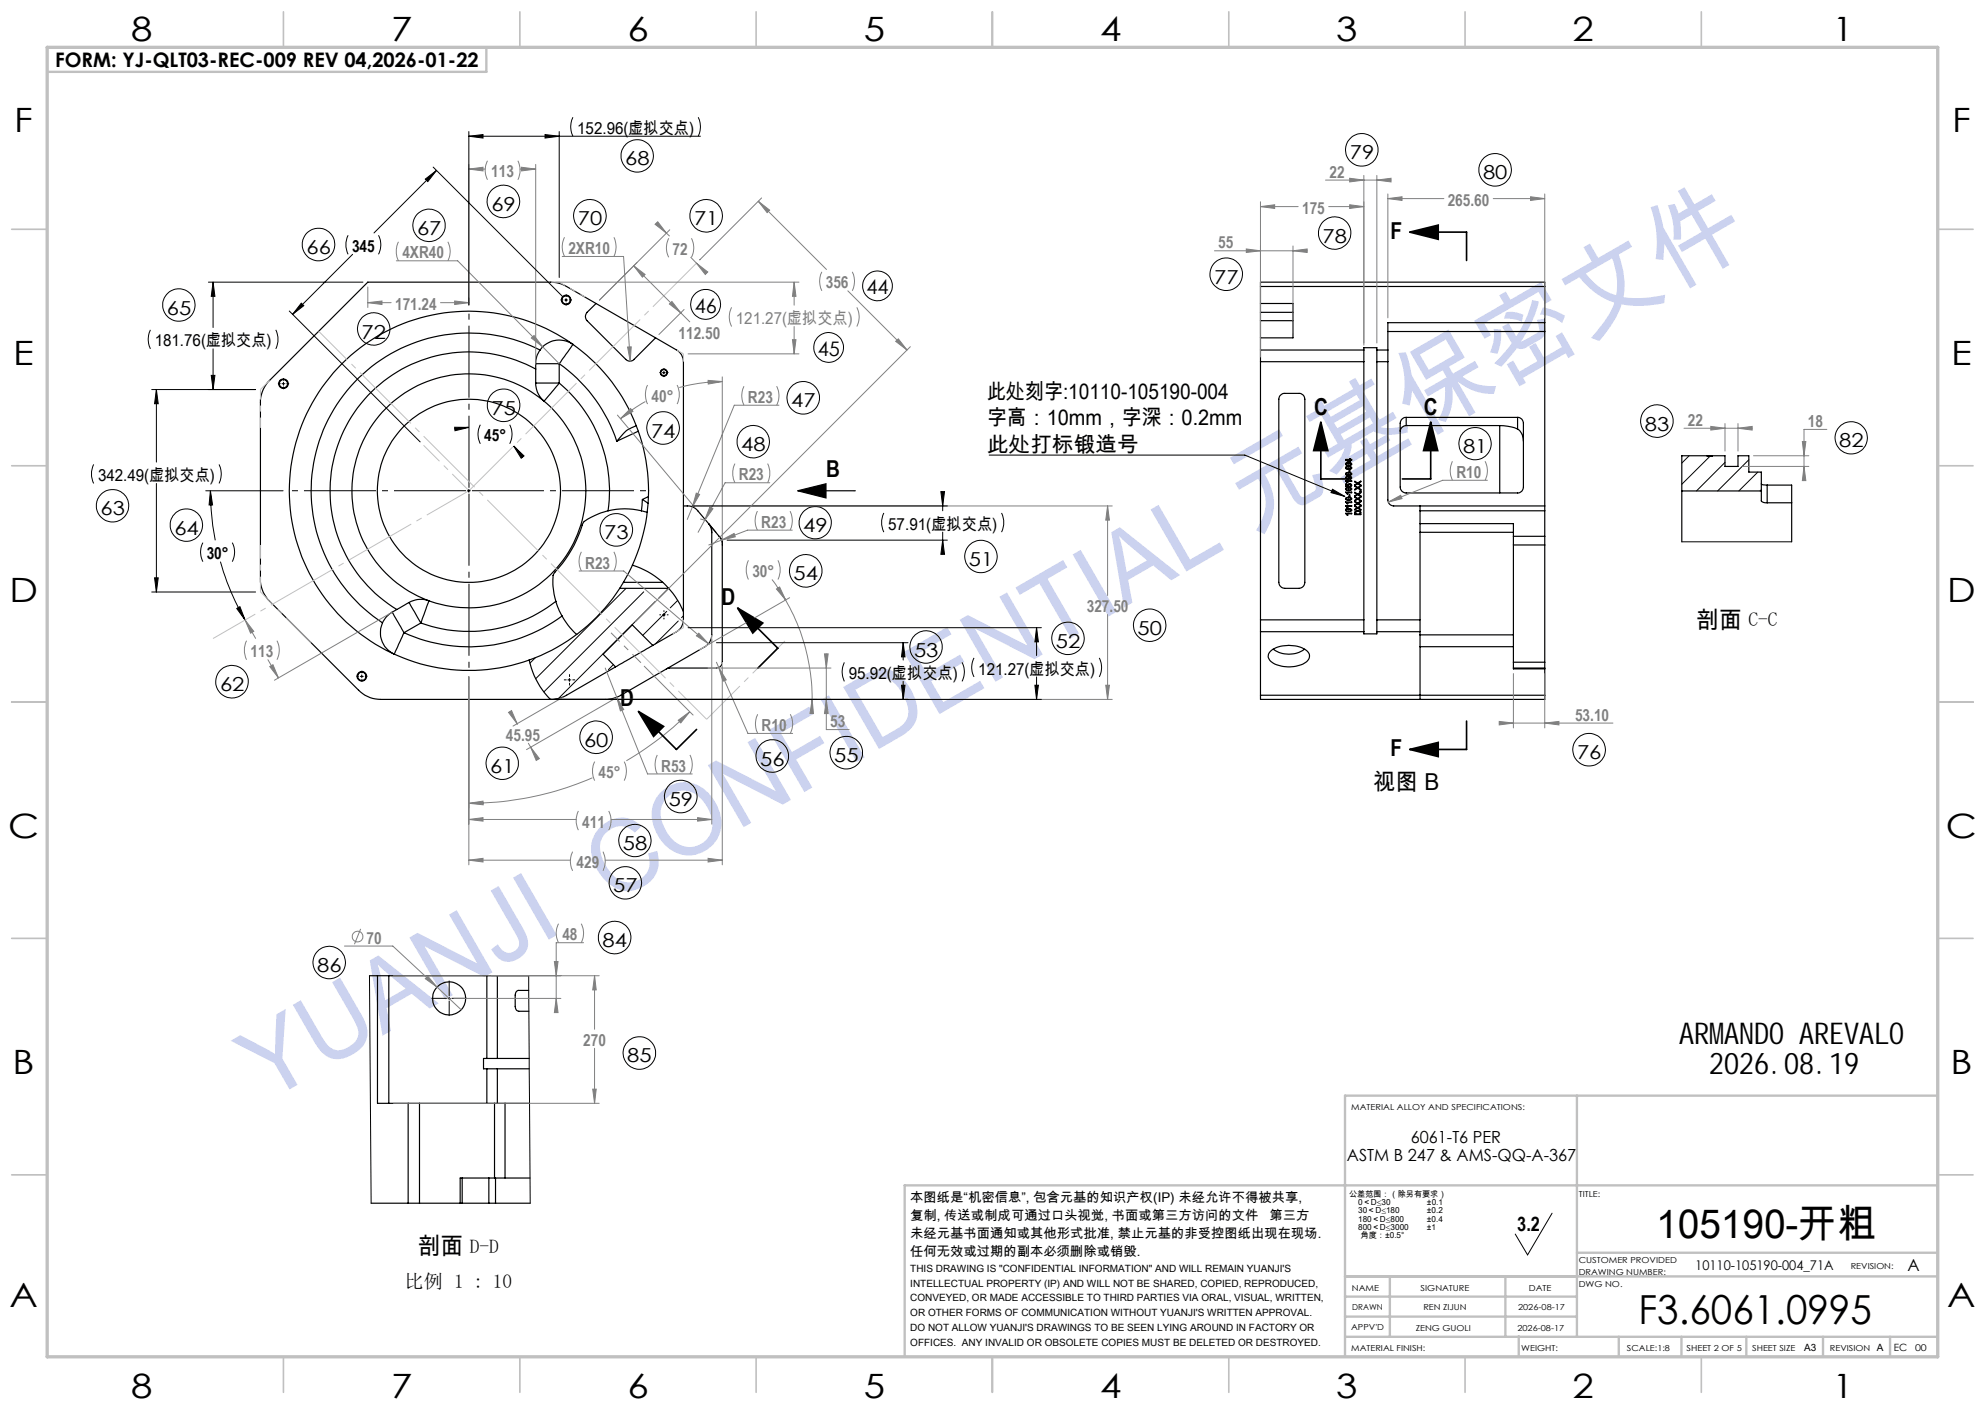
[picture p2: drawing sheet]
<svg xmlns="http://www.w3.org/2000/svg" width="420mm" height="297mm" viewBox="0 0 420 297" stroke-linecap="round" stroke-linejoin="round" font-family="sans-serif">
<g fill="none" stroke="#c0c0c0" stroke-width=".35">
<path d="M60 2.5v7.5M110 2.5v7.5M160 2.5v7.5M210 2.5v7.5M260 2.5v7.5M310 2.5v7.5M360 2.5v7.5M2.5 48.5h7.5M410 48.5h7.5M2.5 98.5h7.5M410 98.5h7.5M2.5 148.5h7.5"/>
<path d="M410 148.5h7.5M2.5 198.5h7.5M410 198.5h7.5M2.5 248.5h7.5M410 248.5h7.5M60 287v7.5M110 287v7.5M160 287v7.5M210 287v7.5M260 287v7.5M310 287v7.5M360 287v7.5"/>
</g>
<g fill="none" stroke="#c0c0c0" stroke-width=".5">
<path d="M102.9 10v5.2h-92.9M333.7 231.8v51M410 231.8h-125.4v55.2M410 250.8h-218.6v36.2M284.6 278.5h49.1M284.6 274.3h49.1M284.6 270h125.4M294.1 270v12.8M318.5 270v12.5M333.7 265h76.3M284.6 282.8h125.4M321.3 282.7v4.2"/>
<path d="M342.5 282.8v4.2M355.8 282.8v4.2M369.5 282.8v4.2M385.7 282.8v4.2M399.9 282.8v4.2"/>
</g>
<path d="M10 10h400v277h-400z" fill="none" stroke="#c0c0c0" stroke-width=".7"/>
<g fill="none" stroke="#000" stroke-width=".21">
<path d="M90 37.9l2.4-1.8-1.9 2.3zM91.7 35.3l27.4 27.5M92.4 36.1l-13.3 13.2M99.2 28.8l3-.3v.7zM99.2 27.8v36.7M99.2 28.8h49M115.3 28.5l3 .3-3 .4zM118.3 27.8v30.9M121.2 24.8a4.6 4.6 0 0 0 0 4M147.7 24.8a4.6 4.6 0 0 1 0 4M44.1 59.7h32.7M45.1 59.7l.4 3h-.8z"/>
<path d="M45.1 59.7v9.6M73.7 49.8a4.6 4.6 0 0 0 0 4M74.6 53.8l-12.7 12.7M80.1 49.8a4.3 4.3 0 0 1 0 4M31.8 69.8a4.6 4.6 0 0 0 0 4M44.7 79.4h.8l-.4 3zM45.1 73.8v8.6M58.3 69.8a4.6 4.6 0 0 1 0 4M61.2 65.8l27.7 27.7M63.7 64.1l.6 .6-2.4 1.8zM119.5 63.5h.6M119.8 63.1v.7"/>
<path d="M140.2 78.8h.6M140.5 78.5v.6M19.8 98.2a4.6 4.6 0 0 0 0 4.1M32.1 82.4h22M33.1 82.4l.4 3h-.8zM33.1 82.4v15.4M46.4 98.2a4.6 4.6 0 0 1 0 4.1M59.7 81.2h.6M60 80.9v.6M96.2 90.4h3l-2.9 .7zM99.2 90.4l-3 .4M101.6 89.8a4.3 4.3 0 0 0 0 4.1"/>
<path d="M107.8 89.8a4.3 4.3 0 0 1 0 4.1M108.7 94.4l2.2 2-.6 .5zM108.7 94.4l1.9 2.3M209.3 96.3h54.1l21.2 8.7M357.4 96.4l-1.6 1.6M361.9 96.4l-6.1 6M365 97.8l-6 6.1M370 97.3l-6.6 6.6M371.9 99.9l-4 4M33.1 102.3v22.9M42.9 114.8a4.3 4.3 0 0 0 0 4M43.5 103.8h16.4"/>
<path d="M44.5 103.8l.5 3h-.8zM44.5 103.8l.1 2.1a55.5 55.5 0 0 0 .9 8.4M46.6 118.8a52.9 52.9 0 0 0 5.3 12.4M49.1 114.8a4.3 4.3 0 0 1 0 4M98.9 103.8h.6M99.2 103.5v.6M146.4 107h54M153.8 114.3h46.6M187 108.5a4.7 4.7 0 0 0 0 4.1M199.1 104h.7l-.3 3zM199.5 114.3l.3 3h-.7zM199.5 104v4.1"/>
<path d="M199.5 112.6v4.7M211.9 108.5a4.7 4.7 0 0 1 0 4.1M281.9 103.5l2.7 1.5-3-.8zM355.8 114.6h23.3M372.7 103.6l-.3 .3M32.1 125.2h22M32.7 122.2h.8l-.4 3zM50.1 128.7l.7-.4 1.1 2.9zM113.3 139.1l-1.2 1.2M132.5 124.5l-19.2 19.1M136.2 125.2l-21.1 21.2M138.6 127.2l-20.5 20.6"/>
<path d="M140.2 130.1h.6M140.5 129.7v.7M141.1 129.3l-5.1 5.1M141.5 124.5l-2.1 2M143.4 127l-1.6 1.6M143.5 131.4l-4.8 4.8M144.6 130.3l-.4 .4M145.6 132.8h74.7M151.6 136h40.5M191.1 136l.4 3h-.8zM191.1 136v3.6M206.1 139.2a4.3 4.3 0 0 0 0 4"/>
<path d="M219.3 132.8l.4 3h-.7zM219.3 132.8v5.9M232.6 139.2a4.3 4.3 0 0 1 0 4M76.2 143.1h.7M76.6 142.8v.6M117.5 148h102.8M120.2 143.8h.6M120.5 143.5v.6M129.8 140.6l-1.1 1.1M178.6 140.1a4.6 4.6 0 0 0 0 4M190.7 145h.8l-.4 3zM191.1 144.1v3.9"/>
<path d="M203.6 140.1a4.3 4.3 0 0 1 0 4M219 145h.7l-.4 3zM219.3 143.2v4.8M78.2 206.4l.3 48.1M94.8 211.2h.5M95 211v.5M111.9 206.4l.3 48.1"/>
<circle cx="134.8" cy="33" r="3.4"/>
<circle cx="288.1" cy="31.7" r="3.4"/>
<circle cx="316.3" cy="35.9" r="3.4"/>
<circle cx="67.4" cy="51.7" r="3.4"/>
<circle cx="90.8" cy="47.7" r="3.4"/>
<circle cx="106.5" cy="42.6" r="3.4"/>
<circle cx="124.8" cy="45.6" r="3.5"/>
<circle cx="149.4" cy="45.6" r="3.4"/>
<circle cx="259.5" cy="58" r="3.4"/>
<circle cx="282.4" cy="49.3" r="3.4"/>
<circle cx="37.9" cy="64.5" r="3.4"/>
<circle cx="79.1" cy="69.6" r="3.4"/>
<circle cx="149.3" cy="64.4" r="3.2"/>
<circle cx="175.3" cy="73.5" r="3.1"/>
<circle cx="185.7" cy="60.5" r="3.1"/>
<circle cx="106.5" cy="85.7" r="3.4"/>
<circle cx="140.3" cy="90.5" r="3.5"/>
<circle cx="159.4" cy="93.4" r="3.4"/>
<circle cx="169.9" cy="84.2" r="3.4"/>
<circle cx="312.1" cy="93.9" r="3.4"/>
<circle cx="350.6" cy="89.1" r="3.4"/>
<circle cx="391.7" cy="92.6" r="3.4"/>
<circle cx="23.8" cy="107" r="3.4"/>
<circle cx="39.4" cy="111.1" r="3.4"/>
<circle cx="130.4" cy="112.1" r="3.4"/>
<circle cx="172.5" cy="110.6" r="3.4"/>
<circle cx="207.6" cy="117.7" r="3.4"/>
<circle cx="170.5" cy="120.7" r="3.4"/>
<circle cx="195.9" cy="136.9" r="3.4"/>
<circle cx="226" cy="135" r="3.4"/>
<circle cx="243.3" cy="132.3" r="3.4"/>
<circle cx="49.1" cy="144.2" r="3.4"/>
<circle cx="126.1" cy="155.9" r="3.4"/>
<circle cx="163.4" cy="159.9" r="3.4"/>
<circle cx="179.1" cy="159.2" r="3.4"/>
<circle cx="336.2" cy="158.6" r="3.5"/>
<circle cx="106.3" cy="161.5" r="3.4"/>
<circle cx="134.3" cy="177.8" r="3.4"/>
<circle cx="144" cy="168.5" r="3.5"/>
<circle cx="130.1" cy="198.3" r="3.4"/>
<circle cx="132.3" cy="186.8" r="3.4"/>
<circle cx="69.7" cy="203.6" r="3.4"/>
<circle cx="135.3" cy="222.8" r="3.4"/>
</g>
<g fill="none" stroke="#000" stroke-width=".25">
<path d="M113.3 78.1a29.4 29.4 0 0 0-39.5 11 29.4 29.4 0 0 0 10.2 39.8M113.3 78.1v2.9M113.3 76.9h5M113.3 76.9v1.2M114.3 74a5 5 0 0 1 6.9-1.2l-2.9 4.1M114.3 74a33.4 33.4 0 0 0-44 13.1 33.4 33.4 0 0 0 10.6 44.7M114.3 74a4.6 4.6 0 0 0-1 2.9M118.3 76.9a32.8 32.8 0 0 1 12.2 16.4M118.3 76.9v4.1M126.1 64.2l-1.9 1.9a1.28 1.28 0 0 0 0 1.7l8.2 8.2a1.2 1.2 0 0 0 1.8 0l4.5-4.5M266.7 74v2.5M266.7 66.1v1.7"/>
<path d="M266.7 60.6v-.9h60.1v.9M266.7 60.6v5.5M266.7 67.8v6.2M266.7 76.5v54.6M266.7 76.5h21.9M266.7 74h21.9M266.7 64.2h6.9v7.3h-6.9M266.7 60.6h60.1M266.7 67.8h6.9M266.7 66.1h6.9M288.6 74v2.5M288.6 74v-.4h2.7v.4"/>
<path d="M288.6 76.5v54.6M291.3 74v2.5M291.3 76.5h2.4M291.3 74h2.4M291.3 76.5v54.6M293.7 74v2.5M293.7 76.5v29.3a1.26 1.26 0 0 0 1.2 1.2h31.9M293.7 70.1h33.1M326.8 68.3v1.8M326.8 60.6v7.7M326.8 70.1v36.9M326.8 68.3h-33.1v5.7"/>
<path d="M113.3 81a4.4 4.4 0 0 0 1.9 3.8l3.1-3.8M113.3 81h5M118.3 81a29.7 29.7 0 0 1 10.4 27.1M134.6 90l-.1 .1a7.4 7.4 0 0 0-3.5 2.7l-.5 .5M135 91.2l-4.5 2.1M271 83.6l.6-.4h3.2a1.21 1.21 0 0 1 1.3 1.3v38.7a1.26 1.26 0 0 1-1.3 1.3h-2.9a1.33 1.33 0 0 1-1.3-1.3v-38.7zM284.7 97.2h.8l.2-.2 .3 .3h-.3v.5h-.2l-.8-.5zM284.8 98l.8-.1 .4 .2a.69 .69 0 0 1-.6 .4 .69 .69 0 0 1-.7-.4zM284.8 98.7a.7 .7 0 0 1 1.2 .4 .77 .77 0 0 1-1.3-.2zM284.9 98.8l1 .1a.58 .58 0 0 1-1.1 .1zM284.9 98.1h1a.58 .58 0 0 1-1.1 .1zM285 97.3h.5v.3z"/>
<path d="M285.5 99.4h.1v.4h-.1zM297.5 88.3a1.26 1.26 0 0 0-1.2 1.2v13.5a1.26 1.26 0 0 0 1.2 1.3h23.6a1.21 1.21 0 0 0 1.2-1.3v-13.5a1.21 1.21 0 0 0-1.2-1.2M297.5 90a1.31 1.31 0 0 0-1.2 1.2M297.5 88.3h23.6M297.5 88.3v1.7M297.5 90h19.8M317.3 90l2.5 .3 1.3 .5M317.3 90v14.3M321.1 90.8a2.9 2.9 0 0 1 1.2 2.5M321.1 88.3v2.5M361.2 96.4h.1M361.2 96.4h.3"/>
<path d="M361.5 96.4h.3M361.5 96.4h.1M361.8 96.4h.1M362.1 96.4h.2M362.1 96.4h.1M362.3 96.4h.1M128.7 108.1a11.9 11.9 0 0 0-5.3 2.5 27.7 27.7 0 0 1-6.2 10.8 11.1 11.1 0 0 0 .4 5.8M128.7 108.1a14.9 14.9 0 0 1 7 0M133.8 119.6a38 38 0 0 0-28.2-53.2 38 38 0 0 0-44.3 40.7 38 38 0 0 0 50.7 32.5M133.8 119.6a17.2 17.2 0 0 1 10.8 9.8M133.8 119.6l-1.9 3.6M135.7 108.1l1.2 .3"/>
<path d="M135.9 105.7l1.2 .8M135.9 105.7l-.2 2.4M137.2 105.1l-1.3 .6M144.6 107a3.3 3.3 0 0 1 3 1.1l2.3 2.7M149.9 110.8a2.84 2.84 0 0 1 .7 1.8v21.7a2.89 2.89 0 0 1-1.4 2.5l-17.8 10.3a6.5 6.5 0 0 1-3.3 .9h-47.6a6.4 6.4 0 0 1-4.6-2l-18.9-18.8a6.3 6.3 0 0 1-1.9-4.7v-37.3a6.6 6.6 0 0 1 1.9-4.7l20.8-20.8h38.8a6.8 6.8 0 0 1 3.3 .9l23.3 13.4a2.78 2.78 0 0 1 1.4 2.5v54.6a2.89 2.89 0 0 1-1.4 2.5l-5.1 2.9M149.9 110.8l2.3 2.6a2.55 2.55 0 0 1 .6 1.9v24.8a1.21 1.21 0 0 1-1.2 1.2h-10.1l-.5 .2M168.8 103.8l6-1.5v3zM168.8 103.8h12M180.8 103.8h.1M284.7 101.7h1.3v.1h-1l.2 .3h-.2zM284.7 106.2h1.3v.1h-1l.2 .3h-.2zM284.7 107h1.3v.1h-1l.2 .3h-.2z"/>
<path d="M284.7 108.6l1.3 .1h-1l.2 .3h-.2zM284.7 104.1h1.3v.1h-1l.2 .3h-.2zM284.7 101a.81 .81 0 0 1 1.3 .1l-.3 .3 .2-.4-.5-.1 .1 .1a.39 .39 0 0 1-.4 .4 .39 .39 0 0 1-.4-.4zM284.8 102.4h.1v.4h.3l.1-.4h.6l.1 .4-.4 .2 .3-.3a.29 .29 0 0 0-.3-.3 .29 .29 0 0 0-.3 .3l.1 .3-.6-.1zM284.8 100l.8-.1 .4 .3a.68 .68 0 0 1-.6 .4 .68 .68 0 0 1-.7-.4zM284.8 103.2l.8-.1 .4 .3a.69 .69 0 0 1-.6 .4 .69 .69 0 0 1-.7-.4zM284.8 107.7a.7 .7 0 0 1 1.2 .3 .77 .77 0 0 1-1.3-.2zM284.8 105.3l.8-.1 .4 .2a.69 .69 0 0 1-.6 .5 .69 .69 0 0 1-.7-.5zM284.9 103.4a.59 .59 0 0 1 1 .1l-.9 .1zM284.9 101a.29 .29 0 0 1 .3-.2 .29 .29 0 0 1 .2 .3l-.4 .1zM284.9 100.2l.5-.2 .5 .2a.58 .58 0 0 1-1.1 .1zM284.9 105.4h1a.58 .58 0 0 1-1.1 .1z"/>
<path d="M284.9 107.8h1a.58 .58 0 0 1-1.1 .1zM285.5 104.7h.1v.4h-.1zM286.7 101.8l.6 .4 .6-.4v.1l-.5 .3 .5 .4v.3l-.5 .3 .5 .3v.2l-.6-.4-.6 .3v-.1l.5-.3-.5-.4 .6 .3 .6-.4-.6-.4-.6 .4 .5-.5-.5-.3zM286.7 104.1l.6 .4 .6-.4v.1l-.5 .4 .5 .3v.3l-.5 .3 .5 .4v.2l-.5 .4 .5 .3v.3l-.5 .4 .5 .3v.1l-.6-.4-.6 .4v-.2l.5-.2-.5-.5 .6 .4 .6-.4-.6-.4-.6 .3v-.1l.5-.3-.5-.5 .6 .4 .6-.4-.6-.4-.6 .4 .5-.5-.5-.3v-.1l.6 .3 .6-.3-.6-.5-.6 .4v-.2l.5-.2-.5-.3zM286.8 108.2a.69 .69 0 0 1 .8-.1 .69 .69 0 0 1 .3 .8h-1.2zM286.9 108.2a.52 .52 0 0 1 .6-.1 .52 .52 0 0 1 .3 .6h-1zM287.8 103.9l.1 .1zM300.5 110.8v1.8M300.5 107v1.1M300.5 110.8h19.7v2.6M300.5 108.1v2.7M300.5 112.6v21.7"/>
<path d="M300.5 108.1h26.3M300.5 112.6h19.7M320.2 113.4v1.9M320.2 115.3h6.6M320.2 115.3v24.8M320.2 113.4h6.6M326.8 113.4v1.9M326.8 107v1.1M326.8 108.1v5.3M326.8 115.3v24.8M355.8 103.9v10.7M355.8 103.9h16.9"/>
<path d="M355.8 103.9v-7.5h9.2v2.3h2.7v-2.3h2.3v3.5h2.7v4M372.7 103.9v1.3a.77 .77 0 0 0 .4 1.1l.8 .1M372.7 102.3l.2 .2 1 .1M373.9 106.4h5.2M373.9 102.6v3.8M373.9 102.6h5.2v3.8M379.1 106.4v8.2M80.9 131.8a4.9 4.9 0 0 0 2.5 6.6l2.1-4.6M83 129.5a4.8 4.8 0 0 0-2.1 2.3M83 129.5l2.5 4.3M84 128.9l-1 .6M86.5 127.5a4.5 4.5 0 0 1 4.2-.3l-1.7 4.6"/>
<path d="M86.5 127.5l-2.5 1.4M86.5 127.5l2.5 4.3M89 131.8l-3.5 2M112 139.6a17 17 0 0 0 4.5 8.4M117.6 127.2a29.8 29.8 0 0 1-28.6 4.6M117.6 127.2l.7 2 .6 1.1M118.9 130.3a33.2 33.2 0 0 1-33.4 3.5M118.9 130.3a15.7 15.7 0 0 0 3.1 3.9M131.1 124.5a38.3 38.3 0 0 1-19.1 15.1M131.1 124.5h10.4M131.9 123.2l-.8 1.3M131.9 123.2h8.3"/>
<path d="M138.1 136.5l-7.9 4.6M138.1 136.5l-4.3-4.3-6.2 6.2 2.6 2.7M266.7 131.1v2.5M266.7 131.1h21.9M266.7 133.6v13.5M266.7 133.6h21.9M268.8 137.8a6.8 6.8 0 0 1 7.8 0 1.53 1.53 0 0 1-.6 2.5 6.9 6.9 0 0 1-7.3-.6 1.33 1.33 0 0 1 .1-1.9zM269.4 137.3a5.7 5.7 0 0 0 6.6 0M288.6 131.1v2.5M288.6 133.6v.5h2.7v-.5M291.3 131.1v2.5M291.3 131.1h9.2"/>
<path d="M291.3 133.6h9.2M300.5 134.3v2.5M300.5 136.8v11.2M300.5 136.8h19.7M300.5 134.3h19.7M130.2 141.1l-10.3 6a6.3 6.3 0 0 1-3.3 .9M266.7 147.1v.9h60.1v-.9M266.7 147.1h60.1M320.2 140.1v1.2M320.2 141.3v.2h6.6M320.2 141.3h6.6M320.2 140.1h6.6"/>
<path d="M326.8 140.1v1.2M326.8 141.3v.2M326.8 141.5v5.6M78.2 206.4h1.7M79.9 206.4h2.4M79.9 206.4v27h6.5M82.3 206.4v27M82.3 206.4h20.7M103 206.4h2.2M103 206.4v17.5M105.2 206.4h6.7M105.2 206.4v17.5"/>
<path d="M111.9 209.5h-2.2a.87 .87 0 0 0-.7 1v2.4a.94 .94 0 0 0 .7 1h2.2M86.4 233.4h2.4M86.4 233.4v21.1M88.8 233.4v21.1M88.8 233.4h15.8M103 223.9h2.2M103 226.1h2.2M103 226.1v7.3M103 223.9h-.7v2.2h.7M104.6 233.4h2.3M104.6 233.4v15.8M105.2 223.9h6.8"/>
<path d="M105.2 226.1h6.8M105.2 226.1v7.3M106.9 233.4h5.1M106.9 233.4v15.8M78.5 254.5h7.9M86.4 254.5h2.4M88.8 254.5h8.6M97.4 254.5h.4M97.8 249.2h-.4v5.3M97.8 254.5h5.6M97.8 249.2v5.3M97.8 249.2h5.6"/>
<path d="M103.4 249.2h1.4M103.4 254.5h1.4M103.4 249.2v5.3M104.8 254.5h7.4M104.8 249.2v5.3M104.8 249.2h7.3"/>
<circle cx="119.8" cy="63.4" r=".87"/>
<circle cx="119.8" cy="63.5" r="1"/>
<circle cx="140.5" cy="78.8" r=".75"/>
<circle cx="140.5" cy="78.8" r=".63"/>
<circle cx="60" cy="81.2" r="1"/>
<circle cx="60" cy="81.2" r=".87"/>
<circle cx="99.2" cy="103.8" r="24.8"/>
<circle cx="99.2" cy="103.8" r="19.4"/>
<circle cx="76.5" cy="143.1" r="1"/>
<circle cx="76.6" cy="143.1" r=".88"/>
<circle cx="95" cy="211.2" r="3.5"/>
</g>
<g fill="none" stroke="#808080" stroke-width=".21">
<path d="M99.2 35.8l3-.4v.8zM99.2 34.8v29.7M99.2 35.8h3.5M103.2 34a4.3 4.3 0 0 0 0 4M109.6 34a4.6 4.6 0 0 1 0 4M110 35.8h3.3M110.3 35.4l3 .4-3 .4zM113.3 34.8v42.3M280.5 38.1h13.8M285.6 37.7l3 .4-3 .4zM288.6 37.1v35.9M291.3 38.1l3-.4v.8z"/>
<path d="M291.3 37.1v35.5M83.9 55.2h12.9l18 18.2M84.3 51.1a4.6 4.6 0 0 0 0 4.1M94.8 51.1a4.3 4.3 0 0 1 0 4.1M117.5 59.7h51.6M119 54.3h12.9l1.4 22.1M119.5 50.2a4.4 4.4 0 0 0 0 4.1M129.9 50.2a4.7 4.7 0 0 1 0 4.1M134.1 56.2l2.4 1.9-.6 .5zM134.1 56.2l11.8 11.9M138.6 47.4l.6-.5 1.8 2.4zM138.9 47.2l2.1 2.1"/>
<path d="M141 49.3l.6 .6M141.5 50.4a4.3 4.3 0 0 0 0 4M141.7 48.6l-14.9 14.9M146.2 54.4l1.2 1.3M146.3 50.4a4.3 4.3 0 0 1 0 4M147.4 55.7l2.4 1.8-.6 .6zM147.4 55.7l2.1 2.1M160.4 42.6l2.4 1.8-.5 .6zM160.4 42.6l14.5 14.4M161.1 41.9l-13 13.1M168 59.7l.4 3h-.7zM168 59.7v4.9"/>
<path d="M173.9 57.5a4.6 4.6 0 0 0 0 4M180.3 57.5a4.6 4.6 0 0 1 0 4M257 53.1h19.6M263.7 52.7l3 .4-3 .3zM266.7 43.7l3-.4v.8zM266.7 42.7v32.8M266.7 43.7h8M273.6 53.1l3-.4v.7zM273.6 52v18.5M281.1 43.7h7.5M285.6 43.3l3 .4-3 .4zM293.7 42l3-.4v.8z"/>
<path d="M293.7 41v26.2M293.7 42h11.8M315.9 42h10.9M323.8 41.6l3 .4-3 .4zM326.8 41v26.2M77.8 64l3-.3v.7zM77.8 60.7v4.3M77.8 64h5M93.2 64h6M96.2 63.7l3 .3-3 .4zM112.4 71.5l.6-.5 1.8 2.4zM114.8 73.4l3.5 3.5"/>
<path d="M132.8 73.4h.8l-.3 3zM141.6 64.3l.6-.5 1.8 2.4zM144.7 65.5l-5.3 5.3M145.6 74.9h23.5M152.8 79.7v34.6M154.8 65a4.4 4.4 0 0 0 0 4.1M167.7 71.9h.7l-.4 3zM168 69.1v5.8M179.4 61.5l12.5 12.5M181.3 65a4.4 4.4 0 0 1 0 4.1M189.5 72.2l.6-.5 1.8 2.3zM192.6 73.3l-58.1 58.2"/>
<path d="M130.6 87.8l16.4 19.5M133.4 86.4l.5 .6-2.6 1.6zM136.6 84.9l-3.4 2.2-1.9 1.5M137 81.5a4.6 4.6 0 0 0 0 4M143.3 81.5a4.6 4.6 0 0 1 0 4M149.8 80.5l3 .2-2.9 .5zM152.8 80.7h-.8a32.7 32.7 0 0 0-8.3 1.3M155.5 98.1a4.7 4.7 0 0 0 0 4M157.4 81.7a4.6 4.6 0 0 0 0 4M162.4 98.1a4.7 4.7 0 0 1 0 4M164.3 81.7a4.3 4.3 0 0 1 0 4M164.8 85.7h-9.4l-8.9 21.5"/>
<path d="M307.3 97.6a4.6 4.6 0 0 0 0 4M314.2 97.6a4.3 4.3 0 0 1 0 4M356.3 90.6h14.4M362 90.2l3 .4-3 .4zM365 89.6v5.8M367.7 90.6l3-.4v.8zM367.7 89.6v5.8M368.7 98.7h14M371 96.4h11.7M381.4 93.4h.7l-.4 3zM381.7 98.7l.4 3h-.7zM386.5 90.8h-4.8v10.9"/>
<path d="M123 116.7a4.4 4.4 0 0 0 0 4.1M129.9 116.7a4.4 4.4 0 0 1 0 4.1M146.4 107h88.9M146.5 107.2l-1.1 2.7M147.3 104.3l.7 .3-1.5 2.6zM148.2 109.8l1 .3M149.1 110.1l-1.4 2.5M150.2 107.3l.6 .3-1.7 2.5zM152.6 114.3l2.7-1.4 .3 .7zM158.4 118.5a4.7 4.7 0 0 0 0 4.1M160.3 108.1a4.3 4.3 0 0 0 0 4M162.9 102.1h-9.5l-4.3 8"/>
<path d="M164.6 118.5a4.7 4.7 0 0 1 0 4.1M167.2 108.1a4.6 4.6 0 0 1 0 4M167.6 112.1h-9.4l-8.2 3.2M234.4 107l.3 3h-.7zM234.4 107v19M293.7 106.2l2.7-1.4 .3 .7zM314.7 101.6h-9.4l-11.6 4.6M51.9 131.2l1.8 2.4-.7 .3zM51.9 131.2l2.2 3.8M52.2 135.5a4.6 4.6 0 0 0 0 4.1M56.7 139.6l2.2 3.8M58.6 135.5a4.3 4.3 0 0 1 0 4.1"/>
<path d="M83.1 129.4l-25 14.5M122.5 120.8h9.5l17.9 15.4M147.8 133.9l2.1 2.3-2.5-1.7zM150.6 135.3v39M163.3 122.6l2.9 4.3M164.3 124.6l.7-.4 1.2 2.7zM166.2 126.9a41.9 41.9 0 0 1 5.6 21.1M167.1 126.4l-17.1 9.9M174.4 138.3h.8l-.4 3zM174.8 138.3v16h4.9M234.4 130v18M57.1 141l.6-.4 1.2 2.8z"/>
<path d="M99.2 143.2v39.7M107.6 150.7l.6-.4 1.2 2.8zM107.9 150.5l1.5 2.6M109.4 153.1l.1 .1M111.8 157.2l.5 .9M112.3 158.1l1.8 2.4-.6 .4zM112.3 158.1l1.5 2.6M117.5 148h117.8M119 147.6l-10.5 6M128.1 141.3l2.4 6.2M130.5 147.5l1.5 2.6-.7 .3zM130.5 147.5l6.5 16.2h9.5"/>
<path d="M130.5 147.6l-19.1 11M136.3 140.9l10.3 10.4M139.1 159.7a4.6 4.6 0 0 0 0 4M143.5 152.4l2.4-1.8-1.9 2.3zM145.9 150.6a65.5 65.5 0 0 1-13.4 10.3M146 159.7a4.3 4.3 0 0 1 0 4M151.6 140.1l.5 1.1M152.1 141.2l1.6 2.6-.7 .3zM152.1 141.2l6.2 13.9h9.4M152.6 141.3h23.2M152.8 141.1v41.8M160.3 151.1a4.7 4.7 0 0 0 0 4"/>
<path d="M167.2 151.1a4.4 4.4 0 0 1 0 4M171.8 148l.3 3h-.7zM171.8 148l-.1 3M174.8 148l.4 3h-.8zM234 145h.7l-.3 3zM317.2 152.6l3 .4-3 .3zM317.2 153h24.1M320.2 142.5v11.5M326.8 153l3-.4v.7zM326.8 142.5v11.5M99.2 173.4l3-.4v.7zM99.2 169.9l3-.4v.7z"/>
<path d="M99.2 173.4h22.7M122.4 171.6a4.7 4.7 0 0 0 0 4M125.3 164.5a65.7 65.7 0 0 1-26.1 5.4M125.8 161.1a4.6 4.6 0 0 0 0 4M128.8 171.6a4.4 4.4 0 0 1 0 4M129.3 173.4h21.3M132.1 161.1a4.6 4.6 0 0 1 0 4M147.6 173l3 .4-3 .3zM76.3 196.5l-1.3 3.2M99.2 182l3-.4v.7zM99.2 182h21.5M118.2 195.4a4.3 4.3 0 0 0 0 4"/>
<path d="M121.1 180.2a4.7 4.7 0 0 0 0 4M123 195.4a4.3 4.3 0 0 1 0 4M123.5 199.4h-5.8v14.8M127.6 180.2a4.7 4.7 0 0 1 0 4M128.1 182h24.7M149.8 181.6l3 .4-3 .3zM72.9 200.1h10.2l9.4 8.7M83.3 206.4h43.5M90.5 206.5l2 2.3-2.5-1.8zM92.5 208.8l5.1 4.8M96 211.2h22.7M117.3 203.4h.8l-.4 3z"/>
<path d="M117.7 211.2l.4 3h-.8zM125.8 206.4l.4 3h-.8zM125.8 206.4v11.3M83.3 233.4h43.5M125.4 230.4h.8l-.4 3zM125.8 221.8v11.6"/>
<circle cx="75.7" cy="198.1" r="1.13"/>
</g>
<path d="M298.3 49.1l6-1.5v3zM298.3 49.1h12v6M279.5 89.3l1.5 6h-3zM279.5 89.3v12h6M302.7 89.3l1.5 6h-3zM302.7 89.3v12h-6M156.1 128.6l5.3 3.2-2.1 2.1zM156.1 128.6l8.5 8.5-4.3 4.3M135.1 150.5l5.3 3.2-2.1 2.1zM135.1 150.5l8 8 4.3-4.2M298.3 158.5l6-1.4v3zM310.3 152.5v6h-12" fill="none" stroke="#000" stroke-width=".35"/>
<g fill="none" stroke="#000" stroke-width=".21" stroke-dasharray="15.2 1.3 1.3 1.3" stroke-linecap="butt">
<path d="M119.2 63.4h-.6M119.8 62.8v-.6M119.8 64.1v.5M120.4 63.4h.6M139.9 78.8h-.4M140.5 78.2v-.3M140.5 79.4v.4M141.1 78.8h.3M59.4 81.2h-.6M60 80.5v-.5M60 81.8v.5M60.6 81.2h.6"/>
<path d="M98.6 103.8h-37.7M99.2 103.2v-37.7M99.2 104.4v37.7M99.9 103.8h37.6M149.9 110.8l1.6 1.9M150.6 112.8v-1.2M152.2 113.4l.7 .8M152.9 115.3v-1.1M139.9 130.1h-.4M140.5 129.4v-.3M140.5 130.7v.3M141.1 130.1h.3"/>
<path d="M75.9 143h-.5M76.6 142.4v-.5M76.6 143.7v.5M77.2 143h.6M119.9 143.8h-.6M120.5 143.2v-.6M120.5 144.4v.6M121.1 143.8h.6M94.5 211.2h-3.2M95 210.7v-3.3M95 211.7v3.2M95.5 211.2h3.3"/>
</g>
<path d="M135.6 140.2l-6.3-6.3" fill="none" stroke="#808080" stroke-width=".21" stroke-dasharray="15.2 1.3 1.3 1.3" stroke-dashoffset="12.7" stroke-linecap="butt"/>
<path d="M67.4 70.1l82.1 82.1" fill="none" stroke="#c0c0c0" stroke-width=".21" stroke-dasharray="15.2 1.3 1.3 1.3" stroke-dashoffset="6.7" stroke-linecap="butt"/>
<path d="M149.5 152.2l16.6-16.6" fill="none" stroke="#c0c0c0" stroke-width=".21" stroke-dasharray="15.2 1.3 1.3 1.3" stroke-dashoffset="5.3" stroke-linecap="butt"/>
<path d="M116.6 59.7h1.8M143.2 74l1.4 .8M144.6 76.5v-1.7M57 80.5l-1.9 1.9M142.4 134.1l2.2-1.3M144.6 131.1v1.7M148 137.5l2.6-1.6M150.6 134.3v1.6M149.8 141.3h3.1M152.9 140.1v1.2" fill="none" stroke="#c0c0c0" stroke-width=".21" stroke-dasharray="15.2 1.3 1.3 1.3" stroke-linecap="butt"/>
<path d="M55.1 90.5v-8.1" fill="none" stroke="#c0c0c0" stroke-width=".21" stroke-dasharray="15.2 1.3 1.3 1.3" stroke-dashoffset="13.1" stroke-linecap="butt"/>
<path d="M55.1 115.3v9.9" fill="none" stroke="#c0c0c0" stroke-width=".21" stroke-dasharray="15.2 1.3 1.3 1.3" stroke-dashoffset="12.3" stroke-linecap="butt"/>
<path d="M123.8 62.8l-5.4-3.1" fill="none" stroke="#c0c0c0" stroke-width=".21" stroke-dasharray="15.2 1.3 1.3 1.3" stroke-dashoffset="14.1" stroke-linecap="butt"/>
<path d="M99.2 103.8l48.2-48.1" fill="none" stroke="#c0c0c0" stroke-width=".21" stroke-dasharray="15.2 1.3 1.3 1.3" stroke-dashoffset="2.1" stroke-linecap="butt"/>
<path d="M99.2 103.8l-9.6-9.6" fill="none" stroke="#c0c0c0" stroke-width=".21" stroke-dasharray="15.2 1.3 1.3 1.3" stroke-dashoffset="10.2" stroke-linecap="butt"/>
<path d="M99.2 103.8l-54.1 31.3" fill="none" stroke="#c0c0c0" stroke-width=".21" stroke-dasharray="15.2 1.3 1.3 1.3" stroke-dashoffset="4.9" stroke-linecap="butt"/>
<path d="M65.8 135.9l-10.7-10.7" fill="none" stroke="#c0c0c0" stroke-width=".21" stroke-dasharray="15.2 1.3 1.3 1.3" stroke-dashoffset="7.8" stroke-linecap="butt"/>
<g fill="#000">
<path d="M168.8 103.8l6-1.5v3z"/>
<path d="M135.1 150.5l5.3 3.2-2.1 2.1zM156.1 128.6l5.3 3.2-2.1 2.1z"/>
</g>
<g fill="#808080">
<path d="M285.6 43.3l3 .4-3 .4zM266.7 43.7l3-.4v.8z"/>
<path d="M293.7 106.2l3-.7-.3-.7zM285.6 37.7l3 .4-3 .4zM291.3 38.1l3-.4v.8zM263.7 52.7l3 .4-3 .3zM273.6 53.1l3-.4v.7zM317.2 152.6l3 .4-3 .3zM326.8 153l3-.4v.7z"/>
<path d="M293.7 42l3-.4v.8zM323.8 41.6l3 .4-3 .4z"/>
</g>
<g fill="#000">
<path d="M281.9 103.5l2.7 1.5-3-.8z"/>
<path d="M298.3 49.1l6-1.5v3zM298.3 158.5l6-1.4v3z"/>
<path d="M302.7 89.3l1.5 6h-3zM279.5 89.3l1.5 6h-3z"/>
</g>
<g fill="#808080">
<path d="M147.6 173l3 .4-3 .3zM99.2 173.4l3-.4v.7zM149.8 181.6l3 .4-3 .3zM99.2 182l3-.4v.7z"/>
<path d="M99.2 35.8l3-.4v.8zM110.3 35.4l3 .4-3 .4zM112.4 71.5l2.4 1.9-1.8-2.4zM132.8 73.4l.5 3 .3-3zM134.1 56.2l2.4 1.9-.6 .5zM141.6 64.3l.6-.5 1.8 2.4zM149.8 80.5l3 .2-2.9 .5zM133.4 86.4l.5 .6-2.6 1.6zM147.3 104.3l-.8 2.9 1.5-2.6zM150.2 107.3l-1.1 2.8 1.7-2.5zM152.6 114.3l3-.7-.3-.7zM171.8 148l.3 3h-.7zM164.3 124.6l.7-.4 1.2 2.7zM130.5 147.5l.8 2.9 .7-.3zM152.1 141.2l.9 2.9 .7-.3zM174.4 138.3h.8l-.4 3zM174.8 148l.4 3h-.8zM234.4 107l.3 3h-.7zM234 145h.7l-.3 3zM99.2 169.9l3-.4v.7zM143.5 152.4l2.4-1.8-1.9 2.3zM77.8 64l3-.3v.7zM96.2 63.7l3 .3-3 .4zM107.6 150.7l.6-.4 1.2 2.8zM112.3 158.1l1.8 2.4-.6 .4zM147.8 133.9l-.4 .6 2.5 1.7zM381.7 98.7l.4 3h-.7zM381.4 93.4h.7l-.4 3zM367.7 90.6l3-.4v.8zM362 90.2l3 .4-3 .4zM90.5 206.5l-.5 .5 2.5 1.8zM117.7 211.2l.4 3h-.8zM117.3 203.4h.8l-.4 3zM125.8 206.4l.4 3h-.8zM125.4 230.4h.8l-.4 3z"/>
</g>
<path d="M44.7 79.4h.8l-.4 3zM45.1 59.7l.4 3h-.8zM90 37.9l2.4-1.8-1.9 2.3zM63.7 64.1l.6 .6-2.4 1.8zM44.5 103.8l.5 3h-.8zM50.1 128.7l.7-.4 1.1 2.9zM108.7 94.4l2.2 2-.6 .5zM96.2 90.4h3l-2.9 .7zM191.1 136l.4 3h-.8zM190.7 145h.8l-.4 3zM219.3 132.8l.4 3h-.7zM219 145h.7l-.4 3zM115.3 28.5l3 .3-3 .4zM99.2 28.8l3-.3v.7zM32.7 122.2h.8l-.4 3zM33.1 82.4l.4 3h-.8zM199.5 114.3l.3 3h-.7zM199.1 104h.7l-.3 3z" fill="#000"/>
<path d="M57.1 141l.6-.4 1.2 2.8zM51.9 131.2l1.8 2.4-.7 .3zM160.4 42.6l2.4 1.8-.5 .6zM189.5 72.2l.6-.5 1.8 2.3zM138.6 47.4l.6-.5 1.8 2.4zM147.4 55.7l2.4 1.8-.6 .6zM167.7 71.9h.7l-.4 3zM168 59.7l.4 3h-.7z" fill="#808080"/>
<path d="M328.4 256.6l-5.2 8.9-2.6-4.4" fill="none" stroke="#000" stroke-width=".21"/>
<text font-size="21.2" fill="#cbd2ef" x="56.3" y="233.3" transform="rotate(-30 56.3 233.3)">YUANJI CONFIDENTIAL 元基保密文件</text>
<g font-size="8.5">
<text x="350.4" y="261.9">105190-开粗</text>
<text x="346.7" y="280.1">F3.6061.0995</text>
</g>
<g font-size="7.1">
<text x="27.7" y="8.7">8</text>
<text x="82.7" y="8.7">7</text>
<text x="132.7" y="8.7">6</text>
<text x="182.7" y="8.7">5</text>
<text x="232.7" y="8.7">4</text>
<text x="282.7" y="8.7">3</text>
<text x="332.7" y="8.7">2</text>
<text x="387.7" y="8.7">1</text>
<text x="3" y="28">F</text>
<text x="413" y="28">F</text>
<text x="2.8" y="77.2">E</text>
<text x="412.8" y="77.2">E</text>
<text x="2" y="127.2">D</text>
<text x="412" y="127.2">D</text>
<text x="1.7" y="177.2">C</text>
<text x="411.7" y="177.2">C</text>
<text x="2.7" y="227.2">B</text>
<text x="412.7" y="227.2">B</text>
<text x="2" y="276.5">A</text>
<text x="412" y="276.5">A</text>
<text x="27.7" y="295.7">8</text>
<text x="82.7" y="295.7">7</text>
<text x="132.7" y="295.7">6</text>
<text x="182.7" y="295.7">5</text>
<text x="232.7" y="295.7">4</text>
<text x="282.7" y="295.7">3</text>
<text x="332.7" y="295.7">2</text>
<text x="387.7" y="295.7">1</text>
</g>
<g font-size="6.3">
<text x="355.3" y="220.7">ARMANDO AREVALO</text>
<text x="361.6" y="227.1">2026.08.19</text>
</g>
<g font-size="4.9">
<text x="294.2" y="50.5">F</text>
<text x="278" y="87.8">C</text>
<text x="301.3" y="87.8">C</text>
<text x="174.8" y="101">B</text>
<text x="152.6" y="128">D</text>
<text x="358.9" y="132.8">剖面</text>
<text x="131.2" y="149.4">D</text>
<text x="294.2" y="159.9">F</text>
<text x="290.6" y="167">视图 B</text>
<text x="88.4" y="265.3">剖面</text>
</g>
<g font-size="4.6">
<text x="208.8" y="84.4">此处刻字:10110-105190-004</text>
<text x="208.8" y="90">字高：10mm，字深：0.2mm</text>
<text x="208.8" y="95.6">此处打标锻造号</text>
</g>
<g font-size="4.2">
<text x="11.7" y="14.1">FORM: YJ-QLT03-REC-009 REV 04,2026-01-22</text>
<text x="183.4" y="62.3">44</text>
<text x="147" y="66.2">46</text>
<text x="173" y="75.3">45</text>
<text x="321" y="260.4">3.2</text>
</g>
<g font-size="4.1">
<text x="132.3" y="35">68</text>
<text x="285.6" y="33.7">79</text>
<text x="313.8" y="37.9">80</text>
<text x="104" y="44.6">69</text>
<text x="122.3" y="47.7">70</text>
<text x="146.9" y="47.7">71</text>
<text x="64.9" y="53.7">66</text>
<text x="88.2" y="49.7">67</text>
<text x="279.8" y="51.3">78</text>
<text x="256.9" y="60">77</text>
<text x="35.3" y="66.5">65</text>
<text x="76.5" y="71.6">72</text>
<text x="104" y="87.8">75</text>
<text x="167.4" y="86.2">47</text>
<text x="137.7" y="92.6">74</text>
<text x="156.8" y="95.4">48</text>
<text x="309.6" y="95.9">81</text>
<text x="348" y="91.1">83</text>
<text x="389.1" y="94.6">82</text>
<text x="21.3" y="109">63</text>
<text x="36.9" y="113.1">64</text>
<text x="169.9" y="112.6">49</text>
<text x="127.8" y="114.1">73</text>
<text x="205" y="119.8">51</text>
<text x="167.9" y="122.8">54</text>
<text x="223.4" y="137.1">52</text>
<text x="240.7" y="134.3">50</text>
<text x="369.9" y="132.5">C-C</text>
<text x="193.4" y="138.9">53</text>
<text x="46.6" y="146.2">62</text>
<text x="123.6" y="158">60</text>
<text x="160.9" y="161.9">56</text>
<text x="176.5" y="161.2">55</text>
<text x="333.7" y="160.6">76</text>
<text x="103.7" y="163.5">61</text>
<text x="141.5" y="170.5">59</text>
<text x="131.8" y="179.8">58</text>
<text x="129.8" y="188.8">57</text>
<text x="127.5" y="200.4">84</text>
<text x="67.1" y="205.6">86</text>
<text x="132.7" y="224.8">85</text>
<text x="99.4" y="265">D-D</text>
<text x="85.6" y="272.4">比例 1 : 10</text>
</g>
<g font-size="3.5">
<text x="122.1" y="28.3">152.96(虚拟交点)</text>
<text x="74.5" y="53.3">345</text>
<text x="32.7" y="73.3">181.76(虚拟交点)</text>
<text x="102.4" y="93.4">45°</text>
<text x="20.7" y="101.8">342.49(虚拟交点)</text>
<text x="187.9" y="112">57.91(虚拟交点)</text>
<text x="43.7" y="118.3">30°</text>
<text x="179.6" y="143.6">95.92(虚拟交点)</text>
<text x="207" y="142.7">121.27(虚拟交点)</text>
<text x="285" y="245.6">ASTM B 247 &amp; AMS-QQ-A-367</text>
<text x="298.5" y="241.7">6061-T6 PER</text>
<text x="403.6" y="268.8">A</text>
</g>
<g font-size="3.5" fill="#808080">
<text x="104" y="37.5">113</text>
<text x="281.3" y="37.6">22</text>
<text x="275.5" y="45.2">175</text>
<text x="306.3" y="43.5">265.60</text>
<text x="120.3" y="53.7">2XR10</text>
<text x="142.3" y="53.9">72</text>
<text x="257.8" y="52.5">55</text>
<text x="85.1" y="54.7">4XR40</text>
<text x="83.6" y="65.5">171.24</text>
<text x="174.7" y="61">356</text>
<text x="143.6" y="71.6">112.50</text>
<text x="155.7" y="68.5">121.27(虚拟交点)</text>
<text x="137.9" y="85">40°</text>
<text x="158.2" y="85.2">R23</text>
<text x="357.1" y="90.1">22</text>
<text x="382.5" y="90.3">18</text>
<text x="156.3" y="101.6">R23</text>
<text x="308.1" y="101.1">R10</text>
<text x="161.1" y="111.6">R23</text>
<text x="123.8" y="120.3">R23</text>
<text x="159.2" y="122.1">30°</text>
<text x="229.9" y="129.5">327.50</text>
<text x="53" y="139">113</text>
<text x="161.1" y="154.6">R10</text>
<text x="175.7" y="153.8">53</text>
<text x="333.3" y="152.5">53.10</text>
<text x="107" y="156.7">45.95</text>
<text x="126.7" y="164.6">45°</text>
<text x="139.9" y="163.2">R53</text>
<text x="123.2" y="175.1">411</text>
<text x="122" y="183.7">429</text>
<text x="77.5" y="199.6">70</text>
<text x="119" y="198.9">48</text>
<text x="123.4" y="221.2">270</text>
</g>
<g font-size="2.8">
<text x="192.6" y="254.3">本图纸是“机密信息”, 包含元基的知识产权(IP) 未经允许不得被共享,</text>
<text x="192.6" y="258.2">复制, 传送或制成可通过口头视觉, 书面或第三方访问的文件</text>
<text x="192.6" y="262">未经元基书面通知或其他形式批准, 禁止元基的非受控图纸出现在现场.</text>
<text x="268.6" y="258.2">第三方</text>
<text x="192.6" y="265.8">任何无效或过期的副本必须删除或销毁.</text>
<text x="358.7" y="268.7">10110-105190-004_71A</text>
</g>
<g font-size="2.1">
<text x="192.6" y="269.1">THIS DRAWING IS &quot;CONFIDENTIAL INFORMATION&quot; AND WILL REMAIN YUANJI'S</text>
<text x="192.6" y="272.2">INTELLECTUAL PROPERTY (IP) AND WILL NOT BE SHARED, COPIED, REPRODUCED,</text>
<text x="192.6" y="275.3">CONVEYED, OR MADE ACCESSIBLE TO THIRD PARTIES VIA ORAL, VISUAL, WRITTEN,</text>
<text x="192.6" y="278.4">OR OTHER FORMS OF COMMUNICATION WITHOUT YUANJI'S WRITTEN APPROVAL.</text>
<text x="192.6" y="281.5">DO NOT ALLOW YUANJI'S DRAWINGS TO BE SEEN LYING AROUND IN FACTORY OR</text>
<text x="192.6" y="284.7">OFFICES. ANY INVALID OR OBSOLETE COPIES MUST BE DELETED OR DESTROYED.</text>
<text x="381.7" y="285.7">A3</text>
<text x="397.1" y="285.7">A</text>
<text x="400.7" y="285.8">EC</text>
</g>
<text font-size="2" x="405.2" y="285.7">00</text>
<g font-size="1.8">
<text x="285.5" y="253.2">公差范围：（除另有要求）</text>
<text x="287.4" y="256.7">30＜D≤180</text>
<text x="287.4" y="254.9">0＜D≤30</text>
<text x="301.9" y="256.7">±0.2</text>
<text x="301.9" y="254.9">±0.1</text>
<text x="287.4" y="258.5">180＜D≤800</text>
<text x="287.4" y="260.2">800＜D≤3000</text>
<text x="287.9" y="262">角度：±0.5°</text>
<text x="301.9" y="258.5">±0.4</text>
<text x="301.9" y="260.2">±1</text>
</g>
<g font-size="1.7">
<text x="285.9" y="234.8">MATERIAL ALLOY AND SPECIFICATIONS:</text>
<text x="334.1" y="253.2">TITLE:</text>
<text x="334" y="267.2">CUSTOMER PROVIDED</text>
<text x="334" y="269.7">DRAWING NUMBER:</text>
<text x="391.6" y="268.4">REVISION:</text>
<text x="286" y="273.1">NAME</text>
<text x="300.6" y="273.1">SIGNATURE</text>
<text x="323.5" y="273.1">DATE</text>
<text x="334" y="272.2">DWG NO.</text>
<text x="285.9" y="281.4">APPV'D</text>
<text x="286.1" y="277.1">DRAWN</text>
<text x="299.6" y="281.5">ZENG GUOLI</text>
<text x="301.2" y="277.1">REN ZIJUN</text>
<text x="321.1" y="281.5">2026-08-17</text>
<text x="321.2" y="277.2">2026-08-17</text>
<text x="285.9" y="285.8">MATERIAL FINISH:</text>
<text x="321.9" y="285.8">WEIGHT:</text>
<text x="344.2" y="285.8">SCALE:1:8</text>
<text x="356.8" y="285.8">SHEET 2 OF 5</text>
<text x="370.7" y="285.8">SHEET SIZE</text>
<text x="387.2" y="285.8">REVISION</text>
</g>
</svg>
